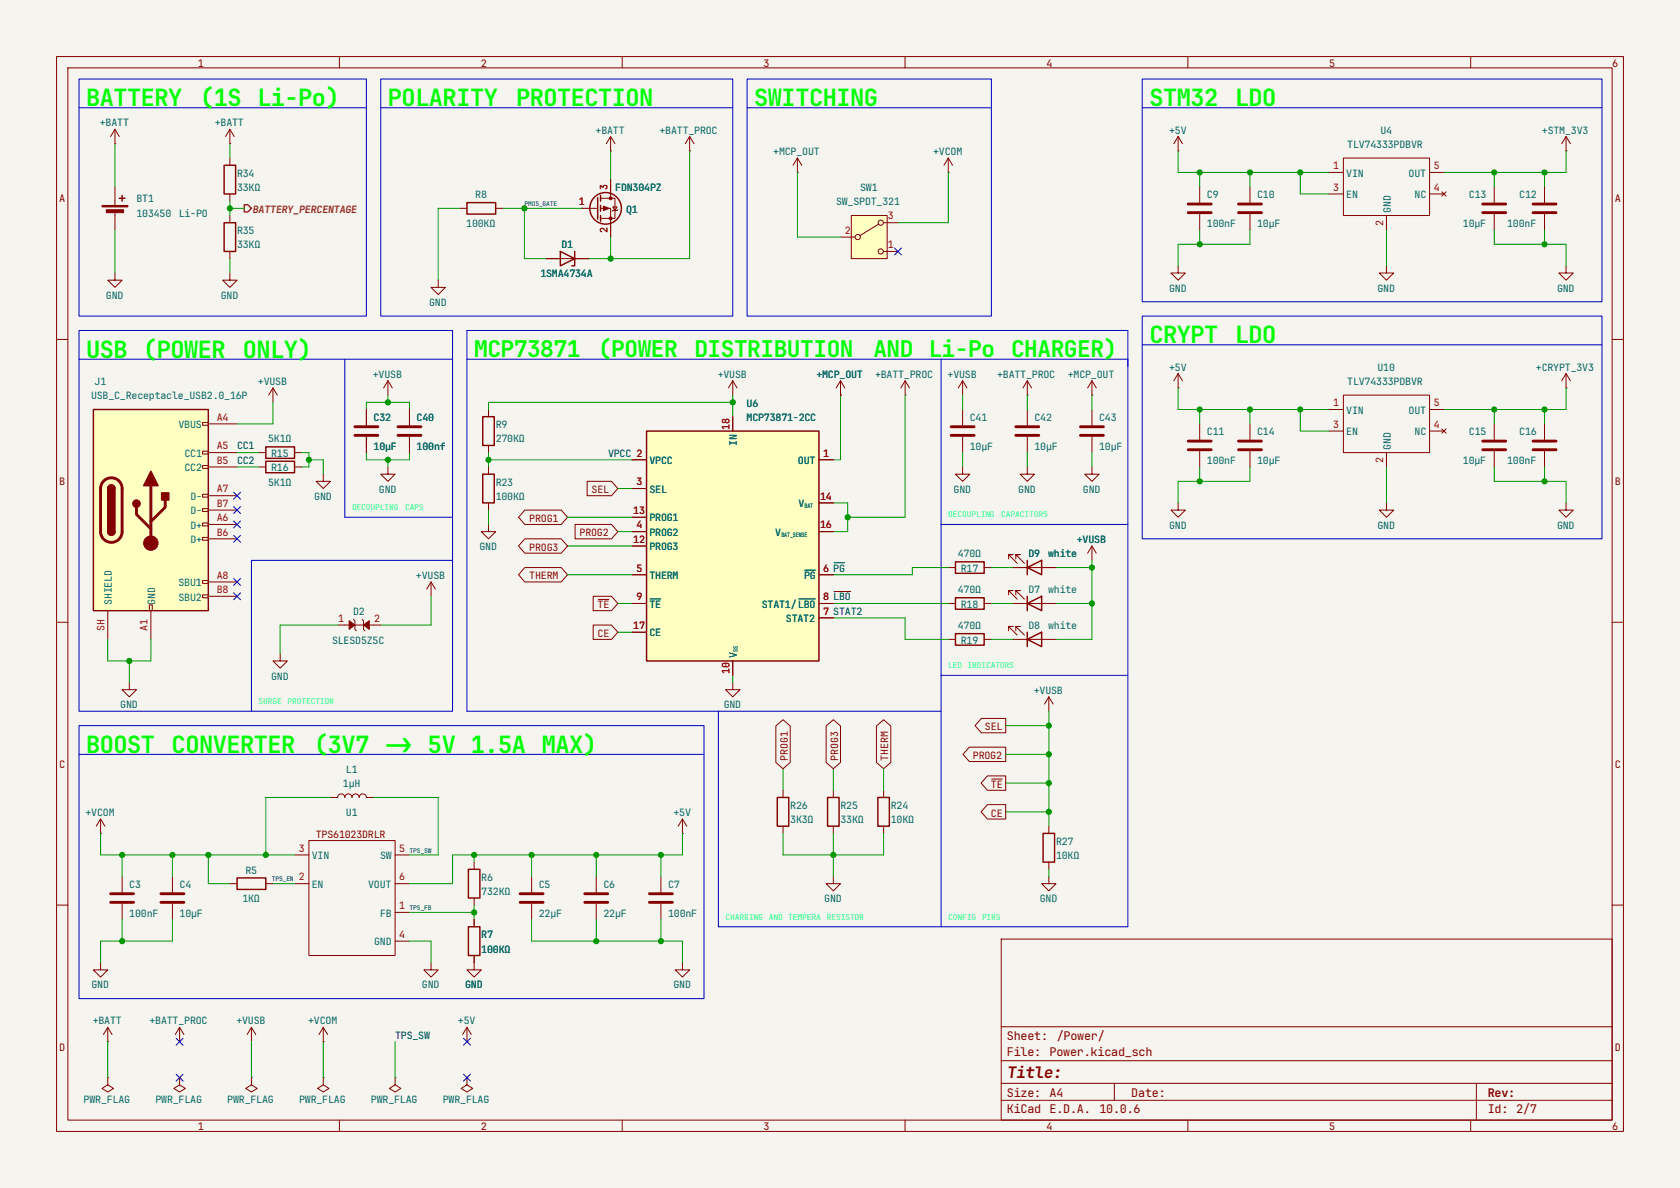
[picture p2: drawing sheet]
<svg xmlns="http://www.w3.org/2000/svg" width="297mm" height="210mm" viewBox="0 0 297 210" stroke-linecap="round" stroke-linejoin="round" font-family="sans-serif">
<path d="M0 0h297v210h-297z" fill="#f5f4ef" stroke="#f5f4ef" stroke-width=".18"/>
<g fill="none" stroke="#840000" stroke-width=".18">
<path d="M10 10h277v190h-277zM12 12h273v186h-273zM60 10v2M110 10v2M160 10v2M210 10v2M260 10v2M20.3 25.4h.1M20.3 22.9l-.7 1.2M20.3 22.9l.8 1.2M20.3 22.9v2.5M20.3 33v3.3"/>
<path d="M20.3 37.3v3.3M40.6 25.4h.1M40.6 22.9l-.7 1.2M40.6 22.9l.8 1.2M40.6 22.9v2.5M40.6 27.9v1.3M40.6 34.3v1.3M40.6 38.1v1.3M141 30.5h.1M141 27.9l-.8 1.3M141 27.9l.7 1.3M141 27.9v2.6"/>
<path d="M20.3 48.3v1.2h1.3l-1.3 1.3-1.3-1.3h1.3M40.6 48.3v1.2h1.3l-1.3 1.3-1.2-1.3h1.2M40.6 44.5v1.2M10 60h2M86.4 72.4v1.3M86.4 78.7v1.3M160 69.9h.1M160 67.3l-.7 1.3M160 67.3l.8 1.3M160 67.3v2.6M193 69.9h.1M193 67.3l-.7 1.3"/>
<path d="M193 67.3l.8 1.3M193 67.3v2.6M193 72.4v2.8M193 77.2v2.8M264.2 74.9v2.8M264.2 79.8v2.8M273 74.9v2.8M273 79.8v2.8M285 60h2M193 82.6v1.2h1.3l-1.3 1.3-1.2-1.3h1.2M10 110h2M76.2 102.9l-.8 1.2"/>
<path d="M76.2 102.9l.8 1.2M76.2 102.9v2.5M167.6 100.3h1.3M167.6 113h1.3M174 100.3h1.3M174 113h1.3M285 110h2M17.8 147.3h.1M17.8 144.8l-.8 1.3M17.8 144.8l.7 1.3M17.8 144.8v2.5M21.6 154.9v2.8"/>
<path d="M21.6 159.8v2.8M30.5 154.9v2.8M30.5 159.8v2.8M40.6 156.2h1.3M47 156.2h1.3M52.1 156.2h2.5M52.1 151.1h2.5M54.6 148.6h15.2v20.3h-15.2zM69.8 156.2h2.6M69.8 151.1h2.6M83.8 152.4v1.3M83.8 158.8v1.2"/>
<path d="M10 160h2M69.8 161.3h2.6M69.8 166.4h2.6M76.2 170.2v1.3h1.3l-1.3 1.2-1.3-1.2h1.3M83.8 168.9v2.6h1.3l-1.3 1.2-1.3-1.2h1.3M83.8 162.6v1.2M177 166h108v32h-108zM285 160h2M19 190.5v1.3l1.1 .6-1.1 .6-1-.6 1-.6M19 190.5h.1M31.7 190.5v1.3l1.1 .6-1.1 .6-1-.6 1-.6M31.7 190.5h.1"/>
<path d="M31.7 184.2h.1M31.7 181.6l-.7 1.3M31.7 181.6l.8 1.3M31.7 181.6v2.6M44.4 190.5v1.3l1.1 .6-1.1 .6-1-.6 1-.6M44.4 190.5h.1M44.4 181.6l-.7 1.3M44.4 181.6l.8 1.3M44.4 181.6v2.6M60 198v2M110 198v2M160 198v2"/>
<path d="M177 194.5h108M177 191.5h108M177 187.5h108M177 181.5h108M197 191.5v3M210 198v2M260 198v2M261 191.5v6.5"/>
</g>
<path d="M21.1 35.1h1M21.6 34.5v1.1M39.6 29.2h2.1v5.1h-2.1zM39.6 39.4h2.1v5.1h-2.1zM85.3 73.7h2.1v5h-2.1zM168.9 99.3h5.1v2h-5.1zM168.9 112h5.1v2h-5.1zM41.9 155.2h5.1v2h-5.1zM82.8 153.7h2v5.1h-2zM82.8 163.8h2v5.1h-2z" fill="none" stroke="#840000" stroke-width=".25"/>
<path d="M191 75.4h4.1M191 77h4.1M262.1 78h4.1M262.1 79.5h4.1M271 78h4.1M271 79.5h4.1M19.6 158h4M19.6 159.5h4M28.4 158h4.1M28.4 159.5h4.1" fill="none" stroke="#840000" stroke-width=".51"/>
<g fill="#840000" stroke="#840000" stroke-width=".18">
<path d="M18 36.3h4.6v.3h-4.6z"/>
<path d="M18.8 37.1h3v.5h-3z"/>
</g>
<path d="M150.5 38.1h6.3v7.6h-6.3z" fill="#ffffc2"/>
<g fill="none" stroke="#840000" stroke-width=".18">
<path d="M102.9 36.8h.1M102.9 36.8h2.8M106.2 35.1h2.5v3.5h-2.5M106.2 36.8h1.7v5.1M107.9 31.8v3.3M108.3 36.6h.8l-.4 .6zM109.2 37.1l-.1 .1h-.8l-.1 .1M121.9 26.7h.1M121.9 24.1l-.7 1.3M121.9 24.1l.8 1.3M121.9 24.1v2.6M150.5 38.1h6.3v7.6h-6.3z"/>
<path d="M155.3 39.6l-3.3 2.1M156.2 39.4h2.5M148.6 41.9h2.5M156.2 44.5h2.5M129.5 67.3l-.7 1.3M129.5 67.3l.8 1.3M129.5 67.3v2.6M148.6 69.9h.1M148.6 67.3l-.8 1.3M148.6 67.3l.8 1.3M148.6 67.3v2.6"/>
<circle cx="155.7" cy="39.4" r=".46"/>
<circle cx="151.6" cy="41.9" r=".46"/>
<circle cx="155.7" cy="44.5" r=".46"/>
</g>
<g fill="none" stroke="#840000" stroke-width=".25">
<path d="M105.7 34.9v3.8M106.2 34.5v1.1M106.2 36.3v1M106.2 38.1v1"/>
<circle cx="107.1" cy="36.8" r="2.79"/>
</g>
<g fill="#840000" stroke="#840000" stroke-width=".18">
<path d="M106.7 36.4l1 .4-1 .4z"/>
<circle cx="107.9" cy="35.1" r=".25"/>
<circle cx="107.9" cy="38.6" r=".25"/>
</g>
<path d="M114.3 76.2h30.5v40.6h-30.5z" fill="#ffffc2"/>
<path d="M82.5 35.8h5.1v2h-5.1zM99.1 44.5l2.5 1.2-2.5 1.3zM101.6 44.5v2.5h-.5M114.3 76.2h30.5v40.6h-30.5zM85.3 83.8h2.1v5.1h-2.1zM168.9 105.7h5.1v2h-5.1zM137.4 141h2v5.1h-2zM146.3 141h2v5.1h-2zM155.2 141h2v5.1h-2z" fill="none" stroke="#840000" stroke-width=".25"/>
<g fill="none" stroke="#840000" stroke-width=".18">
<path d="M81.3 36.8h1.2M87.6 36.8h1.3M107.9 26.7h.1M107.9 24.1l-.7 1.3M107.9 24.1l.8 1.3M107.9 24.1v2.6M208.3 26.7h.1M208.3 24.1l-.8 1.3M208.3 24.1l.7 1.3M208.3 24.1v2.6M221 33v2.8M221 37.8v2.8"/>
<path d="M234.9 30.5h2.6M234.9 34.3h2.6M237.5 27.9h15.2v10.2h-15.2zM245.1 38.1v2.5M252.7 30.5h2.6M252.7 34.3h2.6M254.9 33.9l.8 .8M255.7 33.9l-.8 .8M264.2 33v2.8M264.2 37.8v2.8M273 33v2.8M273 37.8v2.8"/>
<path d="M77.5 49.5v1.3h1.2l-1.2 1.3-1.3-1.3h1.3M96.5 45.7h7.6M129.5 73.7v2.5M170.2 67.3l-.8 1.3M170.2 67.3l.7 1.3M170.2 67.3v2.6M181.6 69.9h.1M181.6 67.3v2.6M181.6 72.4v2.8M181.6 77.2v2.8M181.6 67.3l-.8 1.3M181.6 67.3l.8 1.3"/>
<path d="M86.4 92.7v1.3h1.2l-1.2 1.3-1.3-1.3h1.3M86.4 82.6v1.2M86.4 88.9v1.3M111.8 81.3h2.5M111.8 86.4h2.5M111.8 94h2.5M111.8 96.5h2.5M111.8 91.4h2.5M144.8 81.3h2.5M144.8 94h2.5M144.8 88.9h2.5M111.8 101.6h2.5"/>
<path d="M111.8 106.7h2.5M111.8 111.8h2.5M129.5 116.8v2.6M144.8 101.6h2.5M144.8 109.2h2.5M144.8 106.7h2.5M167.6 106.7h1.3M174 106.7h1.3M22.9 120.7v1.2h1.2l-1.2 1.3-1.3-1.3h1.3M129.5 120.7v1.2h1.3l-1.3 1.3-1.2-1.3h1.2M138.4 139.7v1.3M147.3 139.7v1.3"/>
<path d="M156.2 139.7v1.3M58.4 141h1.3a.64 .64 0 0 1 .6-.7 .64 .64 0 0 1 .7 .7 .64 .64 0 0 1 .6-.7 .64 .64 0 0 1 .6 .7 .64 .64 0 0 1 .7-.7 .64 .64 0 0 1 .6 .7 .64 .64 0 0 1 .6-.7 .64 .64 0 0 1 .7 .7h1.2M94 154.9v2.8M94 159.8v2.8M105.4 154.9v2.8M105.4 159.8v2.8M116.8 154.9v2.8M116.8 159.8v2.8M120.6 147.3h.1M120.6 144.8l-.7 1.3M120.6 144.8l.8 1.3M120.6 144.8v2.5"/>
<path d="M138.4 146.1v1.2M147.3 154.9v1.3h-1.3l1.3 1.3 1.3-1.3h-1.3M147.3 146.1v1.2M156.2 146.1v1.2M185.4 154.9v1.3h-1.3l1.3 1.3 1.3-1.3h-1.3M120.6 170.2v1.3h1.3l-1.3 1.2-1.2-1.2h1.2M82.5 190.5v1.3l1.1 .6-1.1 .6-1-.6 1-.6M82.5 190.5h.1M82.5 184.2h.1M82.5 181.6l-.7 1.3M82.5 181.6l.8 1.3M82.5 181.6v2.6"/>
</g>
<path d="M114.9 105.9h1.9M141.2 105.9h2.9M142.3 100.8h1.8" fill="none" stroke="#006464" stroke-width=".18"/>
<g fill="none" stroke="#840000" stroke-width=".51">
<path d="M218.9 36.1h4.1M218.9 37.6h4.1M262.1 36.1h4.1M262.1 37.6h4.1M271 36.1h4.1M271 37.6h4.1M179.6 75.4h4M179.6 77h4M91.9 158h4.1M91.9 159.5h4.1M103.4 158h4M103.4 159.5h4"/>
<path d="M114.8 158h4.1M114.8 159.5h4.1"/>
</g>
<path d="M16.5 72.4h20.3v35.6h-20.3z" fill="#ffffc2"/>
<g fill="none" stroke="#840000" stroke-width=".18">
<path d="M102.9 36.8h.1M107.9 31.8v2.5M107.9 39.4v2.5M167.6 30.5h.1M167.6 27.9l-.7 1.3M167.6 27.9l.8 1.3M167.6 27.9v2.6M212.1 33v2.8M212.1 37.8v2.8M276.9 26.7h.1M276.9 24.1l-.8 1.3M276.9 24.1l.7 1.3"/>
<path d="M276.9 24.1v2.6M96.5 45.7h2.6M101.6 45.7h2.5M208.3 47v1.3h1.2l-1.2 1.2-1.3-1.2h1.3M245.1 47v1.3h1.3l-1.3 1.2-1.3-1.2h1.3M276.9 47v1.3h-1.3l1.3 1.2 1.2-1.2h-1.2M35.8 74.7h1v.5h-1zM35.8 79.8h1v.5h-1zM36.8 74.9h5.1M48.3 68.6l-.8 1.3M48.3 68.6l.7 1.3M48.3 68.6v2.5"/>
<path d="M64.8 72.4v2.8M64.8 77.2v2.8M68.6 67.3l-.8 1.3M68.6 67.3l.7 1.3M68.6 67.3v2.6M72.4 72.4v2.8M72.4 77.2v2.8M129.5 73.7v2.5M148.6 69.9h.1M170.2 72.4v2.8M170.2 77.2v2.8M208.3 68.6h.1"/>
<path d="M208.3 66l-.8 1.3M208.3 66l.7 1.3M208.3 66v2.6M212.1 74.9v2.8M212.1 79.8v2.8M221 74.9v2.8M221 79.8v2.8M234.9 72.4h2.6M234.9 76.2h2.6M237.5 69.9h15.2v10.1h-15.2zM252.7 72.4h2.6M252.7 76.2h2.6"/>
<path d="M254.9 75.8l.8 .8M255.7 75.8l-.8 .8M276.9 68.6h.1M276.9 66v2.6M276.9 66l-.8 1.3M276.9 66l.7 1.3M35.8 82.3h1v.5h-1zM35.8 87.4h1v.5h-1zM35.8 89.9h1v.5h-1zM35.8 92.5h1v.5h-1zM35.8 95h1v.5h-1zM36.8 80h5.1"/>
<path d="M36.8 92.7h5.1M36.8 87.6h5.1M36.8 82.6h5.1M36.8 95.3h5.1M36.8 90.2h5.1M45.7 80h1.3M45.7 82.6h1.3M52.1 80h1.2M52.1 82.6h1.2M57.1 83.8v1.3h1.3l-1.3 1.3-1.2-1.3h1.2M68.6 82.6v1.2h1.2l-1.2 1.3-1.3-1.3h1.3M92.8 95.2h6.4l1.1 1.3-1.1 1.3h-6.4l-1.1-1.3z"/>
<path d="M92.8 90.2h6.4l1.1 1.2-1.1 1.3h-6.4l-1.1-1.3zM101.7 92.7h6.4l1.1 1.3-1.1 1.3h-6.4zM103.8 85.1h4.3l1.1 1.3-1.1 1.2h-4.3zM111.8 81.3h2.5M111.8 86.4h2.5M111.8 94h2.5M111.8 96.5h2.5M111.8 91.4h2.5M144.8 81.3h2.5M144.8 94h2.5M144.8 88.9h2.5M170.2 82.6v1.2h1.2l-1.2 1.3-1.3-1.3h1.3"/>
<path d="M178.3 98.8v-.8h.8h-.8l1.5 1.6M179.6 98.8v-.8h.7h-.7l1.5 1.6M181.6 82.6v1.2h1.3l-1.3 1.3-1.3-1.3h1.3M193 96.5l-.7 1.3M193 96.5l.8 1.3M193 96.5v2.6M208.3 88.9v1.3h1.2l-1.2 1.2-1.3-1.2h1.3M245.1 88.9v1.3h1.3l-1.3 1.2-1.3-1.2h1.3M245.1 80v2.6M276.9 88.9v1.3h-1.3l1.3 1.2 1.2-1.2h-1.2M19 108v5M26.4 106.9h.5v1.1h-.5z"/>
<path d="M26.7 108v5M35.8 102.6h1v.5h-1zM35.8 105.2h1v.5h-1zM36.8 102.9h5.1M36.8 105.4h5.1M49.5 115.6v1.2h1.3l-1.3 1.3-1.2-1.3h1.2M59.7 110.5h2M62.5 109.5l.2 .2v.8M62.7 110.5v.8l.3 .2M62.7 110.5h1.6M64 109.5l.3 .2v.8M64.3 110.5v.8l.2 .2"/>
<path d="M65.3 110.5h2M92.8 100.3h6.4l1.1 1.3-1.1 1.3h-6.4l-1.1-1.3zM104.9 110.5h3.2l1.1 1.3-1.1 1.2h-3.2zM104.9 105.4h3.2l1.1 1.3-1.1 1.3h-3.2zM105.8 106h1.9M111.8 106.7h2.5M111.8 101.6h2.5M111.8 111.8h2.5M129.5 116.8v2.6M144.8 106.7h2.5M144.8 101.6h2.5M144.8 109.2h2.5"/>
<path d="M178.3 111.5v-.8h.8h-.8l1.5 1.6M178.3 105.2v-.8h.8h-.8l1.5 1.5M179.1 113h7.6M179.1 100.3h7.6M179.1 106.7h7.6M179.6 111.5v-.8h.7h-.7l1.5 1.6M179.6 105.2v-.8h.7h-.7l1.5 1.5M137.2 128.3l1.2-1.1 1.3 1.1v6.5l-1.3 1.1-1.2-1.1zM146 128.3l1.3-1.1 1.3 1.1v6.5l-1.3 1.1-1.3-1.1zM154.9 128.3l1.3-1.1 1.3 1.1v6.5l-1.3 1.1-1.3-1.1zM171.4 132.1h6.4v2.5h-6.4l-1.2-1.2zM173.5 127h4.3v2.5h-4.3l-1.1-1.2z"/>
<path d="M174.6 137.2h3.2v2.5h-3.2l-1.2-1.3zM175.3 137.7h1.9M185.4 123.2v2.5M185.4 123.2l-.7 1.3M185.4 123.2l.8 1.3M174.6 142.2h3.2v2.6h-3.2l-1.2-1.3zM185.4 146.1v1.2M185.4 152.4v1.3M17.8 170.2v1.3h1.2l-1.2 1.2-1.3-1.2h1.3M83.8 162.6v1.2M83.8 168.9v1.3M19 184.2h.1"/>
<path d="M19 181.6v2.6M19 181.6l-.7 1.3M19 181.6l.8 1.3M57.1 190.5v1.3l1.1 .6-1.1 .6-1-.6 1-.6M57.1 190.5h.1M57.1 184.2h.1M57.1 181.6l-.7 1.3M57.1 181.6l.8 1.3M57.1 181.6v2.6M69.8 190.5v1.3l1.1 .6-1.1 .6-1-.6 1-.6M69.8 190.5h.1"/>
</g>
<path d="M16.5 72.4h20.3v35.6h-20.3zM47 79h5.1v2h-5.1zM19 86.4a.64 .64 0 0 1 .7-.7 .64 .64 0 0 1 .6 .7M19 94a.64 .64 0 0 0 .7 .6 .64 .64 0 0 0 .6-.6M47 81.5h5.1v2.1h-5.1zM181.6 99.1v2.5M181.6 113l2.5-1.2v2.5zM181.6 100.3l2.5-1.2v2.5zM181.6 106.7l2.5-1.3v2.6zM181.6 105.4v2.6M181.6 111.8v2.5M184.4 147.3h2v5.1h-2z" fill="none" stroke="#840000" stroke-width=".25"/>
<g fill="none" stroke="#840000" stroke-width=".51">
<path d="M210.1 36.1h4M210.1 37.6h4M62.7 75.4h4.1M62.7 77h4.1M70.4 75.4h4M70.4 77h4M168.1 75.4h4.1M168.1 77h4.1M210.1 78h4M210.1 79.5h4M218.9 78h4.1M218.9 79.5h4.1"/>
<path d="M18.3 85a1.9 1.9 0 0 1 2.1-.4 1.9 1.9 0 0 1 1.2 1.8v7.6a1.91 1.91 0 0 1-1.9 1.9 1.91 1.91 0 0 1-1.9-1.9v-7.8l.2-.6zM24.1 89.7v1.2l2.6 2.6M26.7 85.9v10.1M29.2 88.4v1.3l-2.5 2.5"/>
</g>
<g fill="#840000" stroke="#840000" stroke-width=".25">
<path d="M19 86.4h1.3v7.6h-1.3z"/>
<path d="M19.2 85.9a.64 .64 0 0 1 .7-.1 .64 .64 0 0 1 .4 .6h-1.3z"/>
<path d="M19 94h1.3a.64 .64 0 0 1-.6 .6 .64 .64 0 0 1-.7-.6z"/>
<path d="M26.7 83.3l1.2 2.6h-2.5z"/>
<path d="M28.6 87.1h1.2v1.3h-1.2z"/>
<circle cx="24.1" cy="89" r=".63"/>
</g>
<g fill="#840000" stroke="#840000" stroke-width=".18">
<path d="M61.7 109.7l1 .8-1 .8z"/>
<path d="M64.3 110.5l1-.8v1.6z"/>
<circle cx="26.7" cy="96" r="1.27"/>
</g>
<path d="M43.2 36.2h.6l.6 .6-.6 .7h-.6z" fill="none" stroke="#725600" stroke-width=".25"/>
<path d="M147.4 99.5h1.9M147.4 104.6h3" fill="none" stroke="#0f0f0f" stroke-width=".18"/>
<g fill="none" stroke="#0000c2" stroke-width=".18">
<path d="M14 14h50.8v41.9h-50.8zM14 19.1h50.8M67.3 14h62.2v41.9h-62.2zM67.3 19.1h62.2M132.1 14h43.2v41.9h-43.2zM132.1 19.1h43.2M201.9 14h81.3v39.3h-81.3zM201.9 19.1h81.3M14 58.4h66v67.3h-66zM201.9 55.9h81.3v39.4h-81.3zM14 63.5h66M61 63.5v27.9h19"/>
<path d="M82.5 63.5h116.9M166.4 63.5v100.3M201.9 61h81.3M80 99.1h-35.6v26.6M166.4 92.7h33M166.4 119.4h33M14 128.3h110.5v48.2h-110.5zM14 133.4h110.5M127 125.7v38.1h72.4v-105.4h-116.9v67.3h83.9"/>
</g>
<g fill="none" stroke="#009600" stroke-width=".18">
<path d="M20.3 25.4v7.6M40.6 36.8h2.6M40.6 25.4v2.5M40.6 35.6v2.5M81.3 36.8h-3.8v12.7M88.9 36.8h14M92.7 36.8v8.9h3.8M107.9 26.7v5.1M121.9 26.7v19h-17.8M141 30.5v11.4h7.6M167.6 30.5v8.9h-8.9M208.3 26.7v3.8h26.6"/>
<path d="M212.1 30.5v2.5M221 30.5v2.5M229.9 30.5v3.8h5M264.2 30.5v2.5M273 30.5v2.5M276.9 26.7v3.8h-21.6M20.3 40.6v7.7M40.6 45.7v2.6M107.9 41.9v3.8M212.1 40.6v2.6M221 40.6v2.6h-12.7v3.8M245.1 40.6v6.4"/>
<path d="M264.2 40.6v2.6h12.7v3.8M273 40.6v2.6M48.3 71.1v3.8h-6.4M64.8 72.4v-1.3h7.6v1.3M68.6 69.9v1.2M129.5 69.9v3.8M129.5 71.1h-43.1v1.3M148.6 69.9v11.4h-1.3M160 69.9v21.5h-10.1M170.2 69.9v2.5M181.6 69.9v2.5M193 69.9v2.5"/>
<path d="M208.3 68.6v3.8h26.6M212.1 72.4v2.5M221 72.4v2.5M229.9 72.4v3.8h5M264.2 72.4v2.5M273 72.4v2.5M276.9 68.6v3.8h-21.6M41.9 82.6h3.8M41.9 80h3.8M53.3 80h1.3v2.6h-1.3M54.6 81.3h2.5v2.5M64.8 80v1.3h7.6v-1.3"/>
<path d="M68.6 81.3v1.3M86.4 81.3h25.4M86.4 80v2.6M86.4 90.2v2.5M100.3 91.4h11.5M100.3 96.5h11.5M109.2 86.4h2.6M109.2 94h2.6M147.3 88.9h2.6v5.1h-2.6M170.2 80v2.6M181.6 80v2.6M193 99.1v13.9h-6.3"/>
<path d="M193 80v2.6M212.1 82.6v2.5M221 82.6v2.5h-12.7v3.8M245.1 82.6v6.3M264.2 82.6v2.5h12.7v3.8M273 82.6v2.5M19 113v3.8h7.7v-3.8M22.9 116.8v3.9M59.7 110.5h-10.2v5.1M76.2 105.4v5.1h-8.9M100.3 101.6h11.5M109.2 106.7h2.6"/>
<path d="M109.2 111.8h2.6M129.5 119.4v1.3M147.3 109.2h12.7v3.8h7.6M147.3 106.7h20.3M167.6 100.3h-6.3v1.3h-14M175.3 113h3.8M175.3 106.7h3.8M175.3 100.3h3.8M186.7 106.7h6.3M186.7 100.3h6.3M138.4 135.9v3.8M147.3 135.9v3.8"/>
<path d="M156.2 135.9v3.8M177.8 128.3h7.6M177.8 133.4h7.6M177.8 138.4h7.6M185.4 125.7v20.4M17.8 147.3v3.8h34.3M21.6 151.1v3.8M30.5 151.1v3.8M36.8 151.1v5.1h3.8M48.3 156.2h3.8M58.4 141h-11.4v10.1M66 141h11.5v10.1h-5.1"/>
<path d="M83.8 151.1v1.3M94 151.1v3.8M105.4 151.1v3.8M116.8 151.1v3.8M120.6 147.3v3.8h-40.6v5.1h-7.6M138.4 147.3v3.8h17.8v-3.8M147.3 147.3v7.6M177.8 143.5h7.6M185.4 153.7v1.2M21.6 162.6v3.8M30.5 162.6v3.8h-12.7v3.8M72.4 161.3h11.4"/>
<path d="M72.4 166.4h3.8v3.8M83.8 160v2.6M94 162.6v3.8h26.6v3.8M105.4 162.6v3.8M116.8 162.6v3.8M19 184.2v6.3M44.4 184.2v6.3M57.1 184.2v6.3M69.8 184.2v6.3"/>
</g>
<g fill="none" stroke="#000084" stroke-width=".18">
<path d="M158.1 43.8l1.3 1.3M159.4 43.8l-1.3 1.3M41.3 87l1.2 1.2M41.3 94.6l1.2 1.3M41.3 92.1l1.2 1.2M41.3 89.6l1.2 1.2M42.5 87l-1.2 1.2M42.5 94.6l-1.2 1.3M42.5 92.1l-1.2 1.2M42.5 89.6l-1.2 1.2M41.3 102.3l1.2 1.2M41.3 104.8l1.2 1.2"/>
<path d="M42.5 102.3l-1.2 1.2M42.5 104.8l-1.2 1.2M31.1 189.9l1.3 1.2M31.1 183.5l1.3 1.3M32.4 189.9l-1.3 1.2M32.4 183.5l-1.3 1.3M81.9 183.5l1.3 1.3M81.9 189.9l1.3 1.2M83.2 183.5l-1.3 1.3M83.2 189.9l-1.3 1.2"/>
</g>
<path d="M114.9 105.9h1.9M141.2 105.9h2.9M142.3 100.8h1.8" fill="none" stroke="#006464" stroke-width=".18"/>
<g fill="#009600" stroke="#009600" stroke-width=".18">
<circle cx="22.9" cy="116.8" r=".46"/>
<circle cx="36.8" cy="151.1" r=".46"/>
<circle cx="47" cy="151.1" r=".46"/>
<circle cx="83.8" cy="161.3" r=".46"/>
<circle cx="54.6" cy="81.3" r=".46"/>
<circle cx="40.6" cy="36.8" r=".46"/>
<circle cx="68.6" cy="81.3" r=".46"/>
<circle cx="92.7" cy="36.8" r=".46"/>
<circle cx="86.4" cy="81.3" r=".46"/>
<circle cx="30.5" cy="151.1" r=".46"/>
<circle cx="21.6" cy="151.1" r=".46"/>
<circle cx="21.6" cy="166.4" r=".46"/>
<circle cx="129.5" cy="71.1" r=".46"/>
<circle cx="68.6" cy="71.1" r=".46"/>
<circle cx="107.9" cy="45.7" r=".46"/>
<circle cx="221" cy="30.5" r=".46"/>
<circle cx="229.9" cy="30.5" r=".46"/>
<circle cx="212.1" cy="43.2" r=".46"/>
<circle cx="147.3" cy="151.1" r=".46"/>
<circle cx="229.9" cy="72.4" r=".46"/>
<circle cx="221" cy="72.4" r=".46"/>
<circle cx="212.1" cy="72.4" r=".46"/>
<circle cx="212.1" cy="85.1" r=".46"/>
<circle cx="212.1" cy="30.5" r=".46"/>
<circle cx="116.8" cy="166.4" r=".46"/>
<circle cx="105.4" cy="151.1" r=".46"/>
<circle cx="105.4" cy="166.4" r=".46"/>
<circle cx="116.8" cy="151.1" r=".46"/>
<circle cx="94" cy="151.1" r=".46"/>
<circle cx="83.8" cy="151.1" r=".46"/>
<circle cx="264.2" cy="30.5" r=".46"/>
<circle cx="273" cy="30.5" r=".46"/>
<circle cx="273" cy="43.2" r=".46"/>
<circle cx="273" cy="85.1" r=".46"/>
<circle cx="273" cy="72.4" r=".46"/>
<circle cx="264.2" cy="72.4" r=".46"/>
<circle cx="149.9" cy="91.4" r=".46"/>
<circle cx="185.4" cy="128.3" r=".46"/>
<circle cx="185.4" cy="133.4" r=".46"/>
<circle cx="185.4" cy="138.4" r=".46"/>
<circle cx="185.4" cy="143.5" r=".46"/>
<circle cx="193" cy="106.7" r=".46"/>
<circle cx="193" cy="100.3" r=".46"/>
</g>
<g font-size="4.2" fill="#0f0">
<text x="15.2" y="18.8">BATTERY</text>
<text x="35.4" y="18.8">(1S Li-Po)</text>
<text x="68.6" y="18.8">POLARITY</text>
<text x="91.2" y="18.8">PROTECTION</text>
<text x="133.3" y="18.8">SWITCHING</text>
<text x="203.2" y="18.8">STM32</text>
<text x="218.3" y="18.8">LDO</text>
<text x="15.2" y="63.2">USB (POWER</text>
<text x="42.9" y="63.2">ONLY)</text>
<text x="203.2" y="60.7">CRYPT</text>
<text x="218.3" y="60.7">LDO</text>
<text x="15.2" y="133.1">BOOST</text>
<text x="30.3" y="133.1">CONVERTER</text>
<text x="55.5" y="133.1">(3V7 -&gt;5V 1.5A MAX)</text>
</g>
<g font-size="4" fill="#0f0">
<text x="83.8" y="63.1">MCP73871</text>
<text x="105.7" y="63.1">(POWER</text>
<text x="122.8" y="63.1">DISTRIBUTION</text>
<text x="154.4" y="63.1">AND Li-Po</text>
<text x="178.7" y="63.1">CHARGER)</text>
</g>
<text font-size="2.8" fill="#840000" x="178" y="190.5">Title:</text>
<g font-size="2.1" fill="#840000">
<text x="178" y="183.9">Sheet:</text>
<text x="186.8" y="183.9">/Power/</text>
<text x="178" y="186.6">File:</text>
<text x="185.6" y="186.6">Power.kicad_sch</text>
<text x="178" y="196.8">KiCad</text>
<text x="178" y="194">Size:</text>
<text x="185.6" y="196.8">E.D.A.</text>
<text x="185.6" y="194">A4</text>
<text x="194.4" y="196.8">10.0.6</text>
<text x="200" y="194">Date:</text>
<text x="263" y="194">Rev:</text>
<text x="263" y="196.8">Id: 2/7</text>
</g>
<g font-size="1.8" fill="#840000">
<text x="35" y="11.8">1</text>
<text x="85" y="11.8">2</text>
<text x="135" y="11.8">3</text>
<text x="185" y="11.8">4</text>
<text x="235" y="11.8">5</text>
<text x="285" y="11.8">6</text>
<text x="10.5" y="35.8">A</text>
<text x="285.5" y="35.8">A</text>
<text x="10.5" y="85.8">B</text>
<text x="104.6" y="87.2">SEL</text>
<text x="285.5" y="85.8">B</text>
<text x="93.6" y="92.3">PROG1</text>
<text x="102.5" y="94.8">PROG2</text>
<text x="93.6" y="97.4">PROG3</text>
<text x="93.6" y="102.4">THERM</text>
<text x="105.7" y="107.5">TE</text>
<text x="105.7" y="112.6">CE</text>
<text x="174.1" y="129.1">SEL</text>
<text x="10.5" y="135.8">C</text>
<text x="139.3" y="134.5" transform="rotate(-90 139.3 134.5)">PROG1</text>
<text x="148.2" y="134.5" transform="rotate(-90 148.2 134.5)">PROG3</text>
<text x="157" y="134.5" transform="rotate(-90 157 134.5)">THERM</text>
<text x="172" y="134.2">PROG2</text>
<text x="285.5" y="135.8">C</text>
<text x="175.2" y="139.3">TE</text>
<text x="55.8" y="148.1">TPS61023DRLR</text>
<text x="175.2" y="144.3">CE</text>
<text x="10.5" y="185.8">D</text>
<text x="285.5" y="185.8">D</text>
<text x="35" y="199.8">1</text>
<text x="85" y="199.8">2</text>
<text x="135" y="199.8">3</text>
<text x="185" y="199.8">4</text>
<text x="235" y="199.8">5</text>
<text x="285" y="199.8">6</text>
</g>
<g font-size="1.8" fill="#006464">
<text x="17.7" y="22.3">+BATT</text>
<text x="38" y="22.3">+BATT</text>
<text x="105.3" y="23.6">+BATT</text>
<text x="116.6" y="23.6">+BATT_PROC</text>
<text x="206.7" y="23.6">+5V</text>
<text x="244" y="23.6">U4</text>
<text x="272.6" y="23.6">+STM_3V3</text>
<text x="136.7" y="27.4">+MCP_OUT</text>
<text x="165" y="27.4">+VCOM</text>
<text x="238.2" y="26.1">TLV74333PDBVR</text>
<text x="24.1" y="35.7">BT1</text>
<text x="41.9" y="31.2">R34</text>
<text x="41.9" y="33.8">33KΩ</text>
<text x="84" y="35">R8</text>
<text x="108.8" y="33.8">FDN304PZ</text>
<text x="152.1" y="33.8">SW1</text>
<text x="213.4" y="35">C9</text>
<text x="222.2" y="35">C10</text>
<text x="238" y="31.2">VIN</text>
<text x="238" y="35">EN</text>
<text x="249" y="31.2">OUT</text>
<text x="250.1" y="35">NC</text>
<text x="259.7" y="35">C13</text>
<text x="268.6" y="35">C12</text>
<text x="24.1" y="38.3">103450</text>
<text x="31.6" y="38.3">Li-PO</text>
<text x="41.9" y="41.4">R35</text>
<text x="82.4" y="40.1">100KΩ</text>
<text x="110.7" y="37.6">Q1</text>
<text x="147.8" y="36.3">SW_SPDT_321</text>
<text x="213.4" y="40.1">100nF</text>
<text x="222.2" y="40.1">10μF</text>
<text x="245.9" y="37.6" transform="rotate(-90 245.9 37.6)">GND</text>
<text x="258.6" y="40.1">10μF</text>
<text x="266.5" y="40.1">100nF</text>
<text x="41.9" y="43.9">33KΩ</text>
<text x="99.3" y="43.9">D1</text>
<text x="18.7" y="52.8">GND</text>
<text x="39" y="52.8">GND</text>
<text x="95.5" y="49">1SMA4734A</text>
<text x="206.7" y="51.5">GND</text>
<text x="243.5" y="51.5">GND</text>
<text x="275.3" y="51.5">GND</text>
<text x="75.9" y="54.1">GND</text>
<text x="206.7" y="65.5">+5V</text>
<text x="243.5" y="65.5">U10</text>
<text x="271.5" y="65.5">+CRYPT_3V3</text>
<text x="16.1" y="70.6">USB_C_Receptacle_USB2.0_16P</text>
<text x="16.7" y="68.1">J1</text>
<text x="45.6" y="68.1">+VUSB</text>
<text x="65.9" y="66.8">+VUSB</text>
<text x="126.9" y="66.8">+VUSB</text>
<text x="132" y="71.9">U6</text>
<text x="144.3" y="66.8">+MCP_OUT</text>
<text x="154.7" y="66.8">+BATT_PROC</text>
<text x="167.5" y="66.8">+VUSB</text>
<text x="176.3" y="66.8">+BATT_PROC</text>
<text x="188.8" y="66.8">+MCP_OUT</text>
<text x="238.2" y="68.1">TLV74333PDBVR</text>
<text x="31.6" y="75.7">VBUS</text>
<text x="66" y="74.4">C32</text>
<text x="73.7" y="74.4">C40</text>
<text x="87.6" y="75.7">R9</text>
<text x="132" y="74.4">MCP73871-2CC</text>
<text x="171.4" y="74.4">C41</text>
<text x="182.9" y="74.4">C42</text>
<text x="194.3" y="74.4">C43</text>
<text x="213.4" y="76.9">C11</text>
<text x="222.2" y="76.9">C14</text>
<text x="238" y="73.1">VIN</text>
<text x="238" y="76.9">EN</text>
<text x="249" y="73.1">OUT</text>
<text x="250.1" y="76.9">NC</text>
<text x="259.7" y="76.9">C15</text>
<text x="268.6" y="76.9">C16</text>
<text x="32.6" y="80.8">CC1</text>
<text x="32.6" y="83.3">CC2</text>
<text x="47.4" y="78.2">5K1Ω</text>
<text x="47.9" y="80.8">R15</text>
<text x="47.9" y="83.3">R16</text>
<text x="66" y="79.5">10μF</text>
<text x="73.7" y="79.5">100nf</text>
<text x="87.6" y="78.2">270KΩ</text>
<text x="114.8" y="82">VPCC</text>
<text x="130.3" y="78.8" transform="rotate(-90 130.3 78.8)">IN</text>
<text x="141.1" y="82">OUT</text>
<text x="171.4" y="79.5">10μF</text>
<text x="182.9" y="79.5">10μF</text>
<text x="194.3" y="79.5">10μF</text>
<text x="213.4" y="82">100nF</text>
<text x="222.2" y="82">10μF</text>
<text x="245.9" y="79.5" transform="rotate(-90 245.9 79.5)">GND</text>
<text x="258.6" y="82">10μF</text>
<text x="266.5" y="82">100nF</text>
<text x="33.7" y="88.4">D-</text>
<text x="47.4" y="85.8">5K1Ω</text>
<text x="55.6" y="88.4">GND</text>
<text x="67" y="87.1">GND</text>
<text x="87.6" y="85.8">R23</text>
<text x="87.6" y="88.4">100KΩ</text>
<text x="114.8" y="87.1">SEL</text>
<text x="141.2" y="89.6">V</text>
<text x="168.6" y="87.1">GND</text>
<text x="180" y="87.1">GND</text>
<text x="191.4" y="87.1">GND</text>
<text x="33.7" y="93.5">D+</text>
<text x="33.7" y="96">D+</text>
<text x="33.7" y="90.9">D-</text>
<text x="114.8" y="94.7">PROG2</text>
<text x="114.8" y="92.2">PROG1</text>
<text x="137.1" y="94.7">V</text>
<text x="190.4" y="96">+VUSB</text>
<text x="206.7" y="93.5">GND</text>
<text x="243.5" y="93.5">GND</text>
<text x="275.3" y="93.5">GND</text>
<text x="84.8" y="97.3">GND</text>
<text x="114.8" y="97.3">PROG3</text>
<text x="169.3" y="98.5">470Ω</text>
<text x="169.9" y="101.1">R17</text>
<text x="181.8" y="98.5">D9</text>
<text x="185.3" y="98.5">white</text>
<text x="19.8" y="106.9" transform="rotate(-90 19.8 106.9)">SHIELD</text>
<text x="27.4" y="106.9" transform="rotate(-90 27.4 106.9)">GND</text>
<text x="31.6" y="103.6">SBU1</text>
<text x="31.6" y="106.2">SBU2</text>
<text x="73.5" y="102.3">+VUSB</text>
<text x="114.8" y="102.3">THERM</text>
<text x="114.8" y="107.4">TE</text>
<text x="134.7" y="107.4">STAT1/LBO</text>
<text x="142.1" y="102.3">PG</text>
<text x="169.3" y="104.9">470Ω</text>
<text x="169.9" y="107.4">R18</text>
<text x="181.8" y="104.9">D7</text>
<text x="185.3" y="104.9">white</text>
<text x="58.7" y="113.8">SLESD5Z5C</text>
<text x="62.4" y="108.7">D2</text>
<text x="114.8" y="112.5">CE</text>
<text x="138.9" y="110">STAT2</text>
<text x="169.3" y="111.2">470Ω</text>
<text x="169.9" y="113.8">R19</text>
<text x="181.8" y="111.2">D8</text>
<text x="185.3" y="111.2">white</text>
<text x="130.3" y="116.3" transform="rotate(-90 130.3 116.3)">V</text>
<text x="21.3" y="125.2">GND</text>
<text x="47.9" y="120.1">GND</text>
<text x="127.9" y="125.2">GND</text>
<text x="182.8" y="122.7">+VUSB</text>
<text x="61.2" y="136.6">L1</text>
<text x="60.6" y="139.2">1μH</text>
<text x="139.7" y="143">R26</text>
<text x="148.6" y="143">R25</text>
<text x="157.5" y="143">R24</text>
<text x="15.1" y="144.3">+VCOM</text>
<text x="61.2" y="144.3">U1</text>
<text x="119.1" y="144.3">+5V</text>
<text x="139.7" y="145.5">3K3Ω</text>
<text x="148.6" y="145.5">33KΩ</text>
<text x="157.5" y="145.5">10KΩ</text>
<text x="186.7" y="149.3">R27</text>
<text x="43.4" y="154.4">R5</text>
<text x="55.1" y="151.9">VIN</text>
<text x="67.2" y="151.9">SW</text>
<text x="85.1" y="155.7">R6</text>
<text x="186.7" y="151.9">10KΩ</text>
<text x="22.9" y="157">C3</text>
<text x="31.7" y="157">C4</text>
<text x="42.9" y="159.5">1KΩ</text>
<text x="55.1" y="157">EN</text>
<text x="65.1" y="157">VOUT</text>
<text x="85.1" y="158.2">732KΩ</text>
<text x="95.2" y="157">C5</text>
<text x="106.7" y="157">C6</text>
<text x="118.1" y="157">C7</text>
<text x="145.7" y="159.5">GND</text>
<text x="183.8" y="159.5">GND</text>
<text x="22.9" y="162">100nF</text>
<text x="31.7" y="162">10μF</text>
<text x="66.1" y="167.1">GND</text>
<text x="67.2" y="162">FB</text>
<text x="85.1" y="165.8">R7</text>
<text x="95.2" y="162">22μF</text>
<text x="106.7" y="162">22μF</text>
<text x="118.1" y="162">100nF</text>
<text x="85.1" y="168.4">100KΩ</text>
<text x="16.2" y="174.7">GND</text>
<text x="74.6" y="174.7">GND</text>
<text x="82.2" y="174.7">GND</text>
<text x="119.1" y="174.7">GND</text>
<text x="16.4" y="181.1">+BATT</text>
<text x="26.4" y="181.1">+BATT_PROC</text>
<text x="41.8" y="181.1">+VUSB</text>
<text x="54.5" y="181.1">+VCOM</text>
<text x="81" y="181.1">+5V</text>
<text x="14.8" y="195.1">PWR_FLAG</text>
<text x="27.5" y="195.1">PWR_FLAG</text>
<text x="40.2" y="195.1">PWR_FLAG</text>
<text x="52.9" y="195.1">PWR_FLAG</text>
<text x="65.6" y="195.1">PWR_FLAG</text>
<text x="78.3" y="195.1">PWR_FLAG</text>
</g>
<g font-size="1.8" fill="#a90000">
<text x="235.7" y="29.9">1</text>
<text x="253.5" y="29.9">5</text>
<text x="107.4" y="33.6" transform="rotate(-90 107.4 33.6)">3</text>
<text x="235.7" y="33.7">3</text>
<text x="253.5" y="33.7">4</text>
<text x="102.3" y="36.3">1</text>
<text x="107.4" y="41.2" transform="rotate(-90 107.4 41.2)">2</text>
<text x="149.3" y="41.3">2</text>
<text x="156.9" y="38.8">3</text>
<text x="244.5" y="39.9" transform="rotate(-90 244.5 39.9)">2</text>
<text x="156.9" y="43.9">1</text>
<text x="235.7" y="71.8">1</text>
<text x="253.5" y="71.8">5</text>
<text x="38.3" y="74.4">A4</text>
<text x="129" y="76" transform="rotate(-90 129 76)">18</text>
<text x="235.7" y="75.6">3</text>
<text x="253.5" y="75.6">4</text>
<text x="38.3" y="79.4">A5</text>
<text x="38.3" y="82">B5</text>
<text x="112.5" y="80.7">2</text>
<text x="145.5" y="80.7">1</text>
<text x="244.5" y="81.8" transform="rotate(-90 244.5 81.8)">2</text>
<text x="38.3" y="87.1">A7</text>
<text x="38.3" y="89.6">B7</text>
<text x="112.5" y="85.8">3</text>
<text x="145" y="88.3">14</text>
<text x="38.3" y="92.1">A6</text>
<text x="38.3" y="94.7">B6</text>
<text x="112" y="95.9">12</text>
<text x="112" y="90.9">13</text>
<text x="112.5" y="93.4">4</text>
<text x="145" y="93.4">16</text>
<text x="112.5" y="101">5</text>
<text x="145.5" y="101">6 PG</text>
<text x="145.5" y="101">6</text>
<text x="38.3" y="102.3">A8</text>
<text x="38.3" y="104.8">B8</text>
<text x="112.5" y="106.1">9</text>
<text x="145.5" y="106.1">8 LBO</text>
<text x="145.5" y="106.1">8</text>
<text x="18.5" y="111.6" transform="rotate(-90 18.5 111.6)">SH</text>
<text x="26.1" y="111.6" transform="rotate(-90 26.1 111.6)">A1</text>
<text x="59.8" y="109.9">1</text>
<text x="66.1" y="109.9">2</text>
<text x="112" y="111.2">17</text>
<text x="145.5" y="108.6">7 STAT2</text>
<text x="145.5" y="108.6">7</text>
<text x="129" y="119.2" transform="rotate(-90 129 119.2)">10</text>
<text x="52.8" y="155.6">2</text>
<text x="52.8" y="150.6">3</text>
<text x="70.6" y="150.6">5</text>
<text x="70.6" y="155.6">6</text>
<text x="70.6" y="160.7">1</text>
<text x="70.6" y="165.8">4</text>
</g>
<text font-size="1.8" fill="#725600" x="44.6" y="37.6">BATTERY_PERCENTAGE</text>
<g font-size="1.8" fill="#0f0f0f">
<text x="41.9" y="82">CC2</text>
<text x="41.9" y="79.4">CC1</text>
<text x="107.5" y="80.7">VPCC 2</text>
<text x="69.8" y="183.6">TPS_SW</text>
</g>
<g font-size="1.4" fill="#0ff">
<text x="62.2" y="90.2">DECOUPLING</text>
<text x="71.6" y="90.2">CAPS</text>
<text x="167.6" y="91.4">DECOUPLING</text>
<text x="177" y="91.4">CAPACITORS</text>
<text x="167.6" y="118.1">LED INDICATORS</text>
<text x="45.7" y="124.5">SURGE</text>
<text x="50.8" y="124.5">PROTECTION</text>
<text x="128.3" y="162.6">CHARGING</text>
<text x="135.9" y="162.6">AND TEMPERA</text>
<text x="146.2" y="162.6">RESISTOR</text>
<text x="167.6" y="162.6">CONFIG</text>
<text x="173.6" y="162.6">PINS</text>
</g>
<g font-size="1.1" fill="#0f0f0f">
<text x="92.7" y="36.4">PMOS_GATE</text>
<text x="48" y="155.8">TPS_EN</text>
<text x="72.4" y="150.7">TPS_SW</text>
<text x="72.4" y="160.9">TPS_FB</text>
</g>
<g font-size="1.1" fill="#006464">
<text x="142.2" y="89.8">BAT</text>
<text x="138.1" y="94.9">BAT_SENSE</text>
<text x="130.5" y="115.3" transform="rotate(-90 130.5 115.3)">SS</text>
</g>
</svg>
